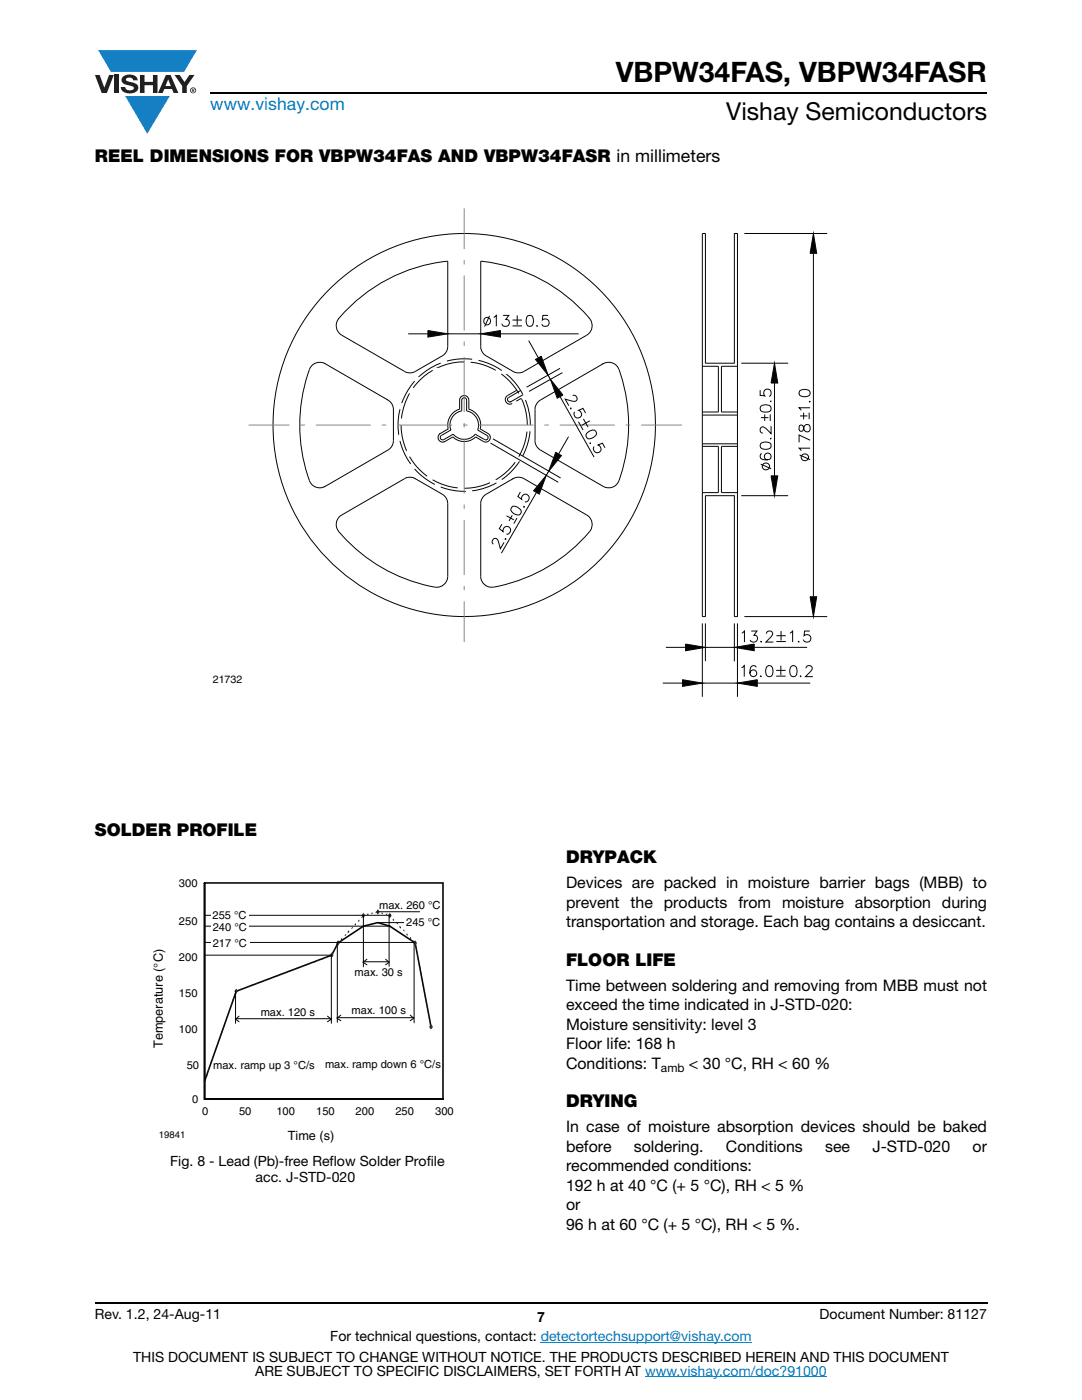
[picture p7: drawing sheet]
<svg xmlns="http://www.w3.org/2000/svg" width="216mm" height="279mm" viewBox="0 0 216 279" stroke-linecap="round" stroke-linejoin="round" font-family="sans-serif">
<g fill="#147fc3">
<path d="M19.6 10h19.7l-2.6 4.3h-1.1h-13.5z"/>
<path d="M25 19.2h8.9l-4.5 7.5z"/>
</g>
<g fill="#231f20">
<path d="M18.9 15h1l.9 2.5 1-2.5h.9l-1.4 3.6h-1z"/>
<path d="M22.9 15h.9v3.6h-.9z"/>
<path d="M24.6 15.3a2.1 2.1 0 0 1 2.8 .3l.1 .4h-.9a.79 .79 0 0 0-.7-.5 .79 .79 0 0 0-.8 .4l.3 .3 1 .2a1.08 1.08 0 0 1 1.2 1 1.08 1.08 0 0 1-1.1 1.2 1.73 1.73 0 0 1-2.4-1.2h.9a.96 .96 0 0 0 .8 .6 .96 .96 0 0 0 .9-.4 1.31 1.31 0 0 0-1.2-.6 1.03 1.03 0 0 1-1.1-.6 1.03 1.03 0 0 1 .2-1.1z"/>
<path d="M27.9 15h.9v1.3h1.7v-1.3h.9v3.6h-.9v-1.6h-1.7v1.6h-.9z"/>
<path d="M34.8 15h1.1l.9 1.4 1-1.4h1l-1.5 2.2v1.4h-.9v-1.4z"/>
<path d="M33.6 15.9l.5 1.3h-1.1zM33.1 15l-1.6 3.6h1l.3-.8h1.5l.3 .8h1l-1.6-3.6z"/>
<path d="M38.1 18a.46 .46 0 0 1 .9 0 .46 .46 0 0 1-.9 0zM37.9 18a.6 .6 0 0 0 1.2 0 .6 .6 0 0 0-1.2 0z"/>
<path d="M38.4 17.8h.2v.2h-.2zM38.3 17.7v.7h.1v-.3l.4 .3-.2-.3 .2-.2-.1-.2z"/>
</g>
<path d="M42 18.6h155M18.9 260h178.1" fill="none" stroke="#000" stroke-width=".36"/>
<path d="M107.9 267.9h42.1M128.7 274.8h36.3" fill="none" stroke="#007ec4" stroke-width=".2"/>
<path d="M42.5 41.6h122.6v97.5h-122.6z" fill="#fff"/>
<g fill="none" stroke="#040503" stroke-width=".2">
<path d="M140.2 46.6h.1M146.5 46.6h.1M146.6 46.6h.6v76.5h-.7l.1-24.2h-5.8v24.2h-.7v-76.5h.7v25.9M146.6 46.6l-.1 25.9h-5.7M62.1 73a2.21 2.21 0 0 1 2.8-.4l12.7 7.4a2.11 2.11 0 0 1 .9 1.7v6.2l-.2 1-.4 .5-13 7.7a2.2 2.2 0 0 1-3.2-1.2 32.7 32.7 0 0 1 .1-22.4zM67.6 63.6a2.23 2.23 0 0 0 .6 3.3l13.1 7.5a2.19 2.19 0 0 0 1.6-.3l5.6-3.2 .6-.8 .2-1M81.7 78.5a13 13 0 0 0-1.6 5M82.7 76.1a13.6 13.6 0 0 0-2.5 4.3M86.3 73.9a12.3 12.3 0 0 0-3.8 3.5M87.9 72.5a13.2 13.2 0 0 0-4.3 2.7M92.6 72.2a11.9 11.9 0 0 0-5.1 1.1M94 72.3h-.1a12 12 0 0 1 5 1.6"/>
<path d="M94.2 71.7a12.9 12.9 0 0 0-5 .4M95.5 71.9a13.1 13.1 0 0 1 4.6 2M100 74.6a12.9 12.9 0 0 1 3.5 3.9M101.2 74.7h-.1a12.8 12.8 0 0 1 3.2 4M104.1 79.7a12.2 12.2 0 0 1 1.1 5.1M104.9 79.8a13.5 13.5 0 0 1 .9 5M117.7 63.6h-.1a2.22 2.22 0 0 1-.5 3.3l-12.5 7.2a2.15 2.15 0 0 1-2.2 0l-5.6-3.2-.7-.9-.2-.9M140.1 73.1h3.2v9.1h-3.2M147.2 73.1h-3.2v9.1h3.2M79.8 81.7a12.2 12.2 0 0 0-.2 5M79.8 88a13 13 0 0 0 2.2 4.6M80 84.8a12.1 12.1 0 0 0 1.1 5.2"/>
<path d="M81.7 91.1a12.6 12.6 0 0 0 3.5 3.9M82.7 93.6a13.2 13.2 0 0 0 4.1 3.1M86.3 95.8a12.2 12.2 0 0 0 5 1.6M87.9 86.5l1.5-.9a3.3 3.3 0 0 1 2.3-3.9v-1.8a.92 .92 0 0 1 .9-1 .92 .92 0 0 1 1 1v1.8a3.3 3.3 0 0 1 2.2 3.9l1.6 .9a.92 .92 0 0 1 .3 1.3 .92 .92 0 0 1-1.2 .3l-1.6-.9a3.3 3.3 0 0 1-4.5 0l-1.6 .9a.92 .92 0 0 1-1.3-.3 .92 .92 0 0 1 .4-1.3M87.9 97.2a13.2 13.2 0 0 0 5.1 .9M91 87.7h.1M93.1 82v-2.1a.49 .49 0 0 0-.5-.5 .49 .49 0 0 0-.5 .5v2.1a2.86 2.86 0 0 0-2.1 3.8l-2 1.2-.2 .3 .1 .3 .6 .2 1.9-1.2a2.83 2.83 0 0 0 4.4 0l2 1.2h.3l.2-.2v-.6l-2-1.2a2.88 2.88 0 0 0-2.2-3.8M94.3 82h.1M97.1 88h.1M97.6 87.1h.1M97.8 96.3a12.6 12.6 0 0 1-5.2 1.1M97.9 88.4l13.5 7.8"/>
<path d="M98.4 87.6l13.5 7.8M99.1 96.4a13.4 13.4 0 0 1-4.9 1.6M102.8 92.2a12.5 12.5 0 0 1-3.9 3.6M103.7 92.1a13.8 13.8 0 0 1-3.6 3.6M105.2 86.1a12.5 12.5 0 0 1-1.7 5M105.8 86.1a13.3 13.3 0 0 1-1.5 4.9M107 98.3l-6.9 12.1M107.4 80.2l13-7.6a2.2 2.2 0 0 1 3.1 1.2 32.8 32.8 0 0 1-.1 22.4 2.17 2.17 0 0 1-3 .9l-12.9-7.5a2.16 2.16 0 0 1-.7-1.7v-6.4l.2-.7zM109.5 94l-.5 .9M113.5 87.2l-2 3.4M140.1 89.1h3.2v9.2h-3.2M140.1 88.6h7.1"/>
<path d="M140.1 82.8h7.1M147.2 89.1h-3.2v9.2h3.2M67.6 106.1a2.17 2.17 0 0 1 .6-3.3l12.7-7.4 1.1-.2 .9 .3 5.3 3.1 .8 .7 .3 .6v15.1a2.22 2.22 0 0 1-2.5 2.2 32.9 32.9 0 0 1-19.2-11.1M117.7 106.1a32.7 32.7 0 0 1-19.5 11.1 2.18 2.18 0 0 1-2.3-2.2l.1-15 .3-.7 .5-.5 5.6-3.3a2.15 2.15 0 0 1 2.2 0l12.5 7.3a2.2 2.2 0 0 1 .5 3.3"/>
<circle cx="92.6" cy="84.8" r="38.2"/>
</g>
<path d="M49.6 84.8h8.2M59.9 84.8h1M63 84.8h11M76.2 84.8h.9M79.2 84.8h11M92.4 84.8h.9M95.5 84.8h10.9M108.6 84.8h.9M111.7 84.8h11M124.9 84.8h.9M127.9 84.8h8.2" fill="none" stroke="#868686" stroke-width=".2"/>
<path d="M110.9 90.3l1.1 .6-2.5 3.1z" fill="#040503"/>
<path d="M110.9 90.3l1.1 .6-2.5 3.1z" fill="none" stroke="#040503" stroke-width=".2"/>
<path d="M109 94.9l-1.4 3.7-1.1-.6z" fill="#040503"/>
<g fill="none" stroke="#040503" stroke-width=".2">
<path d="M81.4 66.6h4M89.3 66.6h6.6M99.9 66.6h15.6M96.7 87.7h.1M97.2 86.9h.1M103.8 98.2l-.5 .9 .8 .5a.77 .77 0 0 1 .6-1 .77 .77 0 0 1 .9 .7 .77 .77 0 0 1-.9 .9h.1M109 94.9l-1.4 3.7-1.1-.6zM109 94.9h.1M100.1 104.6l-.5 .9 .8 .6a.77 .77 0 0 1 .6-1 .77 .77 0 0 1 .9 .7 .77 .77 0 0 1-.9 .8M100.6 108.2l-.8 1.3-.3-1.4a.66 .66 0 0 0-.9-.6l-.4 .5v.3l.2 .3M100.9 107.5l-.1 .1v-.1M101.3 103l1.2 .8"/>
<path d="M102.2 102.8l-.6 1.2M102.3 101a1.68 1.68 0 0 1 1.7 1 .7 .7 0 0 1-.8 .8 1.69 1.69 0 0 1-1.3-1zM103.2 103.4l-.7 1.1M104.6 101l-.1 .2v-.1"/>
</g>
<path d="M85.4 66l3.9 .6-3.9 .7z" fill="#040503"/>
<path d="M85.4 66l3.9 .6-3.9 .7z" fill="none" stroke="#040503" stroke-width=".2"/>
<path d="M95.9 66.6l4-.6v1.3z" fill="#040503"/>
<path d="M95.9 66.6l4-.6v1.3zM132.9 129.2h3.9M140.8 124.4v7.5M140.8 129.2h5.8M146.5 124.4l.1 7.5M150.5 129.2h10.6" fill="none" stroke="#040503" stroke-width=".2"/>
<path d="M136.8 128.5l4 .7-4 .7z" fill="#040503"/>
<path d="M136.8 128.5l4 .7-4 .7z" fill="none" stroke="#040503" stroke-width=".2"/>
<path d="M146.5 129.2l4-.7v1.4z" fill="#040503"/>
<path d="M132.2 136.3h4M140.1 124.4v14.7M140.1 136.3h7.1M140.8 123.1h.1M146.5 129.2l4-.7v1.4zM146.5 123.1h.1M146.5 129.2h.1M147.2 124.4v14.7M151.1 136.3h10.6" fill="none" stroke="#040503" stroke-width=".2"/>
<path d="M136.2 135.7l3.9 .6-3.9 .7z" fill="#040503"/>
<path d="M136.2 135.7l3.9 .6-3.9 .7z" fill="none" stroke="#040503" stroke-width=".2"/>
<path d="M147.2 136.3l3.9-.6v1.3z" fill="#040503"/>
<path d="M103.1 77.9l-1.8 1a.92 .92 0 0 0-.4 1.3 .92 .92 0 0 0 1.3 .3M103.9 77.9l-2.5 1.5a.48 .48 0 0 0 0 .6 .48 .48 0 0 0 .6 .1l2.4-1.3M104 79.5l-1 .6M105.5 68l1.9 3.4M109.4 74.9l.4 .8M111.8 73.5l-6.7 3.8M111.8 79.2l6.7 12M112.2 74.4l-6.6 3.7M140.2 123.1h.1M147.2 136.3l3.9-.6v1.3zM147.2 123.1h.1M147.2 136.3h.1" fill="none" stroke="#040503" stroke-width=".2"/>
<path d="M106.8 71.7l1.2-.6 1.4 3.8z" fill="#040503"/>
<path d="M106.8 71.7l1.2-.6 1.4 3.8z" fill="none" stroke="#040503" stroke-width=".2"/>
<path d="M109.8 75.7l2.5 3.1-1.1 .7z" fill="#040503"/>
<g fill="none" stroke="#040503" stroke-width=".2">
<path d="M103.9 77.9h.1M104.4 78.8h.1M109.8 75.7l2.5 3.1-1.1 .7zM109.8 75.7h.1M114.3 78.9h.3a.71 .71 0 0 1 .5 .9 .69 .69 0 0 1-.9 .3l-1.4-.4 .7 1.3M147.9 72.5h9.4M154.5 76.4v18.6M92.6 84.8h.1M114 81.5l-.1-.1v.2h.1M114.7 82.2l-.2 .2 .1 .6a.74 .74 0 0 0 1 .4 .74 .74 0 0 0 .4-1l-.5-.5 .8-.4 .5 .9M115.4 84.2l1 1.6M116.4 83.6l.9 1.6"/>
<path d="M117.1 86.5a1.82 1.82 0 0 1 1.5-.6 .72 .72 0 0 1 .3 1 1.91 1.91 0 0 1-1.6 .7 .73 .73 0 0 1-.2-1.1zM117.7 84l-1.6 .9M117.9 88.4l-.2 .1 .2 .1M118.6 89.1a.78 .78 0 0 0 .2 1.2 .78 .78 0 0 0 1.1-.5 .78 .78 0 0 0-.6-1l.9-.4 .5 1M147.9 98.9h9.4"/>
</g>
<path d="M154.5 72.5l.7 3.9h-1.3z" fill="#040503"/>
<path d="M154.5 72.5l.7 3.9h-1.3z" fill="none" stroke="#040503" stroke-width=".2"/>
<path d="M153.9 95h1.3l-.7 3.9z" fill="#040503"/>
<path d="M148.5 46.6h16.6M162.3 50.6v68.5M67.6 63.6a32.9 32.9 0 0 1 21.7-11.5v17M117.6 63.6a32.8 32.8 0 0 0-21.7-11.5v17M146.5 72.5h.1M146.5 98.9h.1M153.9 95h1.3l-.7 3.9zM154.5 98.9h.1M148.5 123.1h16.6" fill="none" stroke="#040503" stroke-width=".2"/>
<path d="M92.6 41.6v8.1M92.6 51.9v.9M92.6 55v11M92.6 68.2v.9M92.6 71.2v11M92.6 84.4v.9M92.6 87.5v11M92.6 100.7v.8M92.6 103.8v10.9M92.6 116.9v.9M92.6 120v8.1" fill="none" stroke="#868686" stroke-width=".2"/>
<path d="M162.3 46.6l.7 4h-1.4z" fill="#040503"/>
<path d="M162.3 46.6l.7 4h-1.4z" fill="none" stroke="#040503" stroke-width=".2"/>
<path d="M161.6 119.1h1.4l-.7 4z" fill="#040503"/>
<g fill="none" stroke="#040503" stroke-width=".2">
<path d="M147.2 46.6h.1M97 63.3a.72 .72 0 0 0-.3 1.3 .72 .72 0 0 0 1.2-.4 .7 .7 0 0 0-.9-.9h.1M97.7 63l-1 2.1M98.5 63.3l.5-.4v2.2M100.4 62.9h1.1l-.6 .9a.7 .7 0 0 1 .8 .8 .7 .7 0 0 1-1 .5l-.3-.1-.2-.3M102.3 63.9h1.9M102.3 65h1.9M103.2 62.9v1.9M105.3 63a.75 .75 0 0 1 1 .3 1.84 1.84 0 0 1-.2 1.7 .73 .73 0 0 1-1-.3 1.8 1.8 0 0 1 .2-1.7zM107.2 64.9l-.1 .1h.2M109.4 62.9h-1.1l-.1 1a.77 .77 0 0 1 1.2 0 .77 .77 0 0 1-.2 1.1 .77 .77 0 0 1-1.1-.3M151.7 77.9v1l.9 .1a.78 .78 0 0 1 0-1.2 .78 .78 0 0 1 1.2 .2 .78 .78 0 0 1-.3 1.1"/>
<path d="M153.8 80l.1 .1h-.2M159.4 78.6a1.2 1.2 0 0 0 1.8 .5 .67 .67 0 0 0 .5-.7 .67 .67 0 0 0-.5-.6 1.8 1.8 0 0 0-1.6 .2l-.1 .6M151.8 92.6l2.1 .9M151.8 88.5a1.68 1.68 0 0 1 2 0 .74 .74 0 0 1-.3 1.1 1.79 1.79 0 0 1-1.7-.2l-.1-.3zM151.8 81.1a1.68 1.68 0 0 1 2 0 .76 .76 0 0 1-.3 1.1 1.96 1.96 0 0 1-1.7-.2l-.1-.4zM151.9 83.3h1.4M152 90.5a.62 .62 0 0 0-.3 .6 .62 .62 0 0 0 .4 .6 1.64 1.64 0 0 0 1.7-.2 .68 .68 0 0 0-.3-1 .68 .68 0 0 0-.9 .4 .68 .68 0 0 0 .5 .9M152.6 82.7v1.3M153.7 82.7v1.3M153.8 87.4v.2l-.1-.1M153.9 85.1v1.4l-1.1-1a.67 .67 0 0 0-.9-.2l-.2 .3v.4l.2 .3 .3 .1M159.4 85.7l.2 .3a.43 .43 0 0 0 .7-.2 .92 .92 0 0 1 .9-1.1 .76 .76 0 0 1 .5 .9 .76 .76 0 0 1-.8 .6 1.24 1.24 0 0 1-.7-1.3l-.2-.1-.4 .1-.1 .8"/>
<path d="M159.6 90.8l2 .9M159.6 83h1.5M160.4 82.4v1.2M161.5 82.4v1.2M161.5 80l.1 .1-.1 .1-.1-.1M161.6 87.9l-2.2-1.1v1.5M161.6 89.4h-2.2l.5 .6M161.6 81.4h-2.2l.5 .5M161.6 119.1h1.4l-.7 4zM147.2 123.1h.1M148 133.3l.5-.5v2.2M148 126.4l.5-.5v2.2"/>
<path d="M149.9 125.9h1.1l-.6 .9a.7 .7 0 0 1 .8 .8 .7 .7 0 0 1-1 .5l-.3-.1-.2-.3M150.9 133.2a.6 .6 0 0 0-.9-.2 1.65 1.65 0 0 0 0 1.9 .68 .68 0 0 0 1-.3 .68 .68 0 0 0-.5-.9 .68 .68 0 0 0-.9 .6h.1M151.8 134.8l-.1 .1 .1 .1 .2-.1M151.9 127.9l-.1 .1 .1 .1 .1-.1M152.9 126.5l.1-.4 .4-.2 .6 .1a.51 .51 0 0 1 .1 .8l-1.3 1.3h1.5M153.1 133a.68 .68 0 0 1 1 .3 1.79 1.79 0 0 1-.2 1.6 .71 .71 0 0 1-1-.3 1.79 1.79 0 0 1 .2-1.6zM154.9 133.8h1.9M154.9 134.9h1.9M154.9 126.9h1.9M154.9 128h1.9M155.8 132.8v1.9M155.9 125.9v1.9"/>
<path d="M157.6 126.4l.6-.5v2.2M158.2 132.8a1.28 1.28 0 0 0 0 2.2h.2a.98 .98 0 0 0 .6-1.2l-.3-.8-.5-.2M159.4 127.9l-.1 .1 .1 .1 .1-.1M159.8 134.8l-.1 .1 .1 .1 .1-.1M160.8 133.4v-.1a.68 .68 0 0 1 .8-.5l.3 .2a.48 .48 0 0 1 .1 .7l-1.3 1.3h1.5M161.6 125.9h-1.1l-.1 1a.78 .78 0 0 1 1.2 0 .78 .78 0 0 1-.1 1.1 .78 .78 0 0 1-1.2-.3h.1"/>
<circle cx="152.8" cy="93.1" r=".72"/>
<circle cx="160.6" cy="91.3" r=".72"/>
</g>
<path d="M30.3 175.1h60.3v53.1h-60.3z" fill="#fff"/>
<path d="M40.8 197.8h47.6M40.8 190.6h47.6M40.8 183.4h47.6M40.8 204.9h47.6" fill="none" stroke="#fff" stroke-width=".2"/>
<path d="M40.8 176.2h47.6" fill="none" stroke="#fff" stroke-width=".32"/>
<path d="M40.8 176.2h47.6v43.1h-47.6v-43.1v43.1h47.6M86 204.9l-3.2-16.7-5-3.4-2.4-.7-2.9 .7-5 3.4-1.3 2.4-19.1 7.2-6.3 18" fill="none" stroke="#040503" stroke-width=".32"/>
<g fill="#123217">
<path d="M40.9 215.6h.1l-.1 .4h-.2z" fill-rule="evenodd"/>
<path d="M41.2 214.6h.2l-.1 .3h-.2z" fill-rule="evenodd"/>
<path d="M41.6 213.5h.1v.3h-.2z" fill-rule="evenodd"/>
<path d="M42.4 211.2h.1l-.1 .4h-.2z" fill-rule="evenodd"/>
<path d="M43.1 209.1h.2l-.1 .3h-.2z" fill-rule="evenodd"/>
<path d="M43.5 208h.1l-.1 .4h-.2z" fill-rule="evenodd"/>
<path d="M43.9 206.9h.2l-.2 .4h-.1z" fill-rule="evenodd"/>
<path d="M44.3 205.8h.2l-.2 .3h-.2z" fill-rule="evenodd"/>
<path d="M44.6 204.7h.2l-.1 .3h-.2z" fill-rule="evenodd"/>
<path d="M45 203.6h.2l-.2 .4h-.1z" fill-rule="evenodd"/>
<path d="M45.4 202.5h.1l-.1 .4h-.2z" fill-rule="evenodd"/>
<path d="M45.7 201.5h.2l-.1 .3h-.1z" fill-rule="evenodd"/>
<path d="M46.2 200.4h.2l-.2 .3h-.2z" fill-rule="evenodd"/>
<path d="M46.5 199.2h.2l-.2 .5h-.1z" fill-rule="evenodd"/>
<path d="M46.9 198.1h.1l-.1 .4h-.1z" fill-rule="evenodd"/>
<path d="M47 197.7l.3-.1 .1 .2-.3 .1z" fill-rule="evenodd"/>
<path d="M47.8 197.4l.3-.1v.2l-.2 .1z" fill-rule="evenodd"/>
<path d="M49.5 196.8l.2-.1 .1 .2-.3 .1z" fill-rule="evenodd"/>
<path d="M50.2 196.5l.3-.1 .1 .2-.3 .1z" fill-rule="evenodd"/>
<path d="M51.1 196.2l.3-.1v.2l-.3 .1z" fill-rule="evenodd"/>
<path d="M51.9 195.9l.3-.1 .1 .2-.3 .1z" fill-rule="evenodd"/>
<path d="M52.7 195.6l.3-.1v.2l-.2 .1z" fill-rule="evenodd"/>
<path d="M53.5 195.3l.3-.1 .1 .2-.3 .1z" fill-rule="evenodd"/>
<path d="M54.4 195l.2-.1 .1 .2-.2 .1z" fill-rule="evenodd"/>
<path d="M55.2 194.7l.2-.1 .1 .2-.3 .1z" fill-rule="evenodd"/>
<path d="M56 194.4l.3-.1v.2l-.2 .1z" fill-rule="evenodd"/>
<path d="M56.8 194.1l.3-.1v.2l-.3 .1z" fill-rule="evenodd"/>
<path d="M57.6 193.8l.3-.1 .1 .2-.3 .1z" fill-rule="evenodd"/>
<path d="M58.5 193.5l.2-.1 .1 .2-.3 .1z" fill-rule="evenodd"/>
<path d="M59.2 193.2l.3-.1 .1 .2-.3 .1z" fill-rule="evenodd"/>
<path d="M60.1 192.9l.3-.1v.2l-.3 .1z" fill-rule="evenodd"/>
<path d="M60.8 192.5l.3-.1 .1 .3-.3 .1z" fill-rule="evenodd"/>
<path d="M61.7 192.2l.3-.1v.2l-.2 .1z" fill-rule="evenodd"/>
<path d="M62.5 191.9l.3-.1 .1 .2-.3 .1z" fill-rule="evenodd"/>
<path d="M63.3 191.6l.3-.1 .1 .2-.3 .1z" fill-rule="evenodd"/>
<path d="M64.1 191.3l.3-.1 .1 .2-.3 .1z" fill-rule="evenodd"/>
<path d="M65 191l.2-.1 .1 .2-.2 .1z" fill-rule="evenodd"/>
<path d="M65.8 190.7l.2-.1 .1 .2-.3 .1z" fill-rule="evenodd"/>
<path d="M66.3 190.5h.2l-.2 .3h-.2z" fill-rule="evenodd"/>
<path d="M66.7 189.4h.2l-.2 .4h-.1z" fill-rule="evenodd"/>
<path d="M67.2 188.4h.1l-.1 .4h-.2z" fill-rule="evenodd"/>
<path d="M67.3 188.1l.2-.2 .1 .3-.2 .2z" fill-rule="evenodd"/>
<path d="M68 187.4l.2-.2 .1 .3-.2 .2z" fill-rule="evenodd"/>
<path d="M68.9 186.5h.2l-.2 .3h-.2z" fill-rule="evenodd"/>
<path d="M69.6 185.6l.1 .4-.3 .3-.1-.3z" fill-rule="evenodd"/>
<path d="M70.3 185h.2l-.2 .3h-.2z" fill-rule="evenodd"/>
<path d="M70.8 184.4l.2-.2v.3l-.2 .2z" fill-rule="evenodd"/>
<path d="M71.5 183.7l.2-.2v.3l-.2 .2z" fill-rule="evenodd"/>
<path d="M72.1 183l.3-.2v.2l-.2 .2z" fill-rule="evenodd"/>
<path d="M72.4 182.6l.3-.1v.2l-.3 .1z" fill-rule="evenodd"/>
<path d="M73.2 182.4l.3-.1 .1 .2-.3 .1z" fill-rule="evenodd"/>
<path d="M74.1 182.2l.2-.1 .1 .2-.3 .1z" fill-rule="evenodd"/>
<path d="M74.9 182l.3-.1 .1 .2-.3 .1z" fill-rule="evenodd"/>
<path d="M75.3 181.9l.3 .1-.1 .2-.2-.1z" fill-rule="evenodd"/>
<path d="M76.2 182.1l.2 .1v.2l-.3-.1z" fill-rule="evenodd"/>
<path d="M77 182.4l.3-.1v.2l-.3 .1z" fill-rule="evenodd"/>
<path d="M77.7 182.6l.2 .2v.3l-.3-.2z" fill-rule="evenodd"/>
<path d="M78.4 183.3l.2 .2v.3l-.3-.2z" fill-rule="evenodd"/>
<path d="M79 184.1h.3l.2 .3h-.2z" fill-rule="evenodd"/>
<path d="M79.7 184.7l.3 .3v.3l-.3-.3z" fill-rule="evenodd"/>
<path d="M80.4 185.5h.2l.2 .4h-.2z" fill-rule="evenodd"/>
<path d="M81.2 186.3l.2 .2-.1 .3-.2-.2z" fill-rule="evenodd"/>
<path d="M81.9 187l.2 .2-.1 .3-.2-.2z" fill-rule="evenodd"/>
<path d="M82.5 187.7l.3 .2-.1 .2-.3-.2z" fill-rule="evenodd"/>
<path d="M82.8 188.1h.1l.1 .4h-.2z" fill-rule="evenodd"/>
<path d="M83 189.3h.1l.1 .4h-.1z" fill-rule="evenodd"/>
<path d="M83.2 190.4h.1l.1 .4h-.1z" fill-rule="evenodd"/>
<path d="M83.4 191.6h.1l.1 .4h-.1z" fill-rule="evenodd"/>
<path d="M83.7 192.9h.1l.1 .3h-.1z" fill-rule="evenodd"/>
<path d="M83.9 194h.1l.1 .4h-.1z" fill-rule="evenodd"/>
<path d="M84.1 195.2h.1l.1 .4h-.1z" fill-rule="evenodd"/>
<path d="M84.3 196.4h.2v.3h-.1z" fill-rule="evenodd"/>
<path d="M84.5 197.5h.2v.4h-.1z" fill-rule="evenodd"/>
<path d="M84.7 198.7h.2v.4h-.1z" fill-rule="evenodd"/>
<path d="M84.9 200h.2l.1 .3h-.2z" fill-rule="evenodd"/>
<path d="M85.2 201.1h.2v.4h-.1z" fill-rule="evenodd"/>
<path d="M85.4 202.3h.2l.1 .4h-.2z" fill-rule="evenodd"/>
<path d="M85.7 203.4h.1l.1 .4h-.2z" fill-rule="evenodd"/>
<path d="M85.9 204.6h.1l.1 .4h-.2z" fill-rule="evenodd"/>
</g>
<path d="M47.1 197.5l.3 .3-.3 .3-.2-.3z" fill="#313232"/>
<path d="M47.4 197.8l-.3-.3-.2 .3 .2 .3" fill="none" stroke="#313232" stroke-width=".27"/>
<path d="M66.2 190.3l.2 .3-.2 .3-.2-.3z" fill-rule="evenodd" fill="#313232"/>
<path d="M66.2 190.3l.2 .3-.2 .3-.2-.3z" fill="none" stroke="#313232" stroke-width=".27"/>
<path d="M67.5 187.9l.2 .3-.2 .3-.3-.3z" fill-rule="evenodd" fill="#313232"/>
<path d="M67.5 187.9l.2 .3-.2 .3-.3-.3z" fill="none" stroke="#313232" stroke-width=".27"/>
<path d="M72.5 182.4l.2 .3-.2 .3-.2-.3z" fill-rule="evenodd" fill="#313232"/>
<path d="M72.5 182.4l.2 .3-.2 .3-.2-.3z" fill="none" stroke="#313232" stroke-width=".27"/>
<path d="M75.4 181.7l.2 .3-.2 .3-.2-.3z" fill-rule="evenodd" fill="#313232"/>
<path d="M75.4 181.7l.2 .3-.2 .3-.2-.3z" fill="none" stroke="#313232" stroke-width=".27"/>
<path d="M77.8 182.4l.2 .3-.2 .3-.2-.3z" fill-rule="evenodd" fill="#313232"/>
<path d="M77.8 182.4l.2 .3-.2 .3-.2-.3z" fill="none" stroke="#313232" stroke-width=".27"/>
<path d="M82.8 187.9l.3 .3-.3 .3-.2-.3z" fill-rule="evenodd" fill="#313232"/>
<path d="M82.8 187.9l.3 .3-.3 .3-.2-.3z" fill="none" stroke="#313232" stroke-width=".27"/>
<path d="M86 204.6l.2 .3-.2 .3-.2-.3z" fill-rule="evenodd" fill="#313232"/>
<path d="M86 204.6l.2 .3-.2 .3-.2-.3z" fill="none" stroke="#313232" stroke-width=".32"/>
<path d="M40.9 184.8h37M40.9 190.6h25.3M75.4 184.1h5.2" fill="none" stroke="#040503" stroke-width=".2"/>
<path d="M42.2 184.1h7.6v1.7h-7.6z" fill="#fff"/>
<path d="M40.9 188.1h41.9M47 197.7v6.5M66.1 190.5v13.7M67.3 188.2v15.8M82.6 188.1v16M46.9 203.3h19.1M47.7 202.8l-.7 .6 .7 .5M65.3 202.8l.8 .6-.8 .5M67.2 203.1h15.4M68 202.6l-.8 .6 .8 .5M81.9 202.6l.7 .6-.7 .5" fill="none" stroke="#040503" stroke-width=".2"/>
<path d="M42.2 187.2h7.7v1.6h-7.7z" fill="#fff"/>
<path d="M40.9 182.7h37M72.4 191.9h5.2M72.5 182.7v10.3M73.2 191.4l-.8 .6 .8 .5M75.4 182h8.3M76.9 191.4l.7 .6-.7 .5M77.6 182.8v10.1" fill="none" stroke="#040503" stroke-width=".2"/>
<path d="M42.2 181.8h7.5v1.7h-7.5z" fill="#fff"/>
<text font-size="5.6" x="122.9" y="16.4">VBPW34FAS, VBPW34FASR</text>
<text font-size="4.9" x="144.9" y="24">Vishay Semiconductors</text>
<text font-size="3.5" fill="#007ec4" x="42" y="21.9">www.vishay.com</text>
<g font-size="3.5">
<text x="18.9" y="32.3">REEL DIMENSIONS FOR VBPW34FAS AND VBPW34FASR in millimeters</text>
<text x="18.9" y="166.9">SOLDER PROFILE</text>
<text x="112.9" y="172.2">DRYPACK</text>
<text x="112.9" y="192.7">FLOOR LIFE</text>
<text x="112.9" y="220.9">DRYING</text>
</g>
<g font-size="3.2">
<text x="112.9" y="177.3">Devices are packed in moisture barrier bags (MBB) to</text>
<text x="112.9" y="181.2">prevent the products from moisture absorption during</text>
<text x="112.9" y="185.1">transportation and storage. Each bag contains a desiccant.</text>
<text x="112.9" y="197.8">Time between soldering and removing from MBB must not</text>
<text x="112.9" y="201.6">exceed the time indicated in J-STD-020:</text>
<text x="112.9" y="205.5">Moisture sensitivity: level 3</text>
<text x="112.9" y="209.4">Floor life: 168 h</text>
<text x="112.9" y="213.3">Conditions: T</text>
<text x="137.5" y="213.3">&lt; 30 °C, RH &lt; 60 %</text>
<text x="112.9" y="226">In case of moisture absorption devices should be baked</text>
<text x="112.9" y="229.8">before</text>
<text x="112.9" y="233.7">recommended conditions:</text>
<text x="126.5" y="229.8">soldering.</text>
<text x="144.8" y="229.8">Conditions</text>
<text x="164.7" y="229.8">see</text>
<text x="174.1" y="229.8">J-STD-020</text>
<text x="194.1" y="229.8">or</text>
<text x="112.9" y="237.6">192 h at 40 °C (+ 5 °C), RH &lt; 5 %</text>
<text x="112.9" y="241.5">or</text>
<text x="112.9" y="245.4">96 h at 60 °C (+ 5 °C), RH &lt; 5 %.</text>
</g>
<g font-size="2.8">
<text x="34" y="232.7">Fig. 8 - Lead (Pb)-free Reflow Solder Profile</text>
<text x="51" y="235.9">acc. J-STD-020</text>
<text x="18.9" y="263.3">Rev. 1.2, 24-Aug-11</text>
<text x="107.2" y="263.8">7</text>
<text x="163.6" y="263.3">Document Number: 81127</text>
<text x="65.9" y="267.7">For technical questions, contact: detectortechsupport@vishay.com</text>
<text x="26.5" y="271.7">THIS DOCUMENT IS SUBJECT TO CHANGE WITHOUT NOTICE. THE PRODUCTS DESCRIBED HEREIN AND THIS DOCUMENT</text>
<text x="50.9" y="274.6">ARE SUBJECT TO SPECIFIC DISCLAIMERS, SET FORTH AT www.vishay.com/doc?91000</text>
</g>
<g font-size="2.5" fill="#040503">
<text x="32.5" y="209.2" transform="rotate(-90 32.5 209.2)">Temperature (°C)</text>
<text x="57.4" y="227.6">Time (s)</text>
</g>
<text font-size="2.4" x="131.9" y="213.8">amb</text>
<g font-size="2.2" fill="#040503">
<text x="35.7" y="177">300</text>
<text x="35.7" y="184.5">250</text>
<text x="42.4" y="183.4">255 °C</text>
<text x="42.4" y="185.9">240 °C</text>
<text x="75.7" y="181.5">max. 260 °C</text>
<text x="81.1" y="184.8">245 °C</text>
<text x="35.7" y="191.8">200</text>
<text x="42.4" y="189">217 °C</text>
<text x="70.7" y="194.9">max. 30 s</text>
<text x="35.7" y="199">150</text>
<text x="52" y="202.7">max. 120 s</text>
<text x="70.1" y="202.5">max. 100 s</text>
<text x="35.7" y="206.1">100</text>
<text x="37.3" y="213.3">50</text>
<text x="42.5" y="213.4">max. ramp up 3 °C/s</text>
<text x="64.9" y="213.2">max. ramp down 6 °C/s</text>
<text x="38.3" y="220.2">0</text>
<text x="40.3" y="222.6">0</text>
<text x="47.7" y="222.6">50</text>
<text x="55.2" y="222.6">100</text>
<text x="63.1" y="222.6">150</text>
<text x="71" y="222.6">200</text>
<text x="78.9" y="222.6">250</text>
<text x="86.8" y="222.6">300</text>
</g>
<text font-size="2.1" fill="#040503" x="42.5" y="136.3">21732</text>
<text font-size="1.9" fill="#040503" x="31.7" y="227">19841</text>
</svg>
